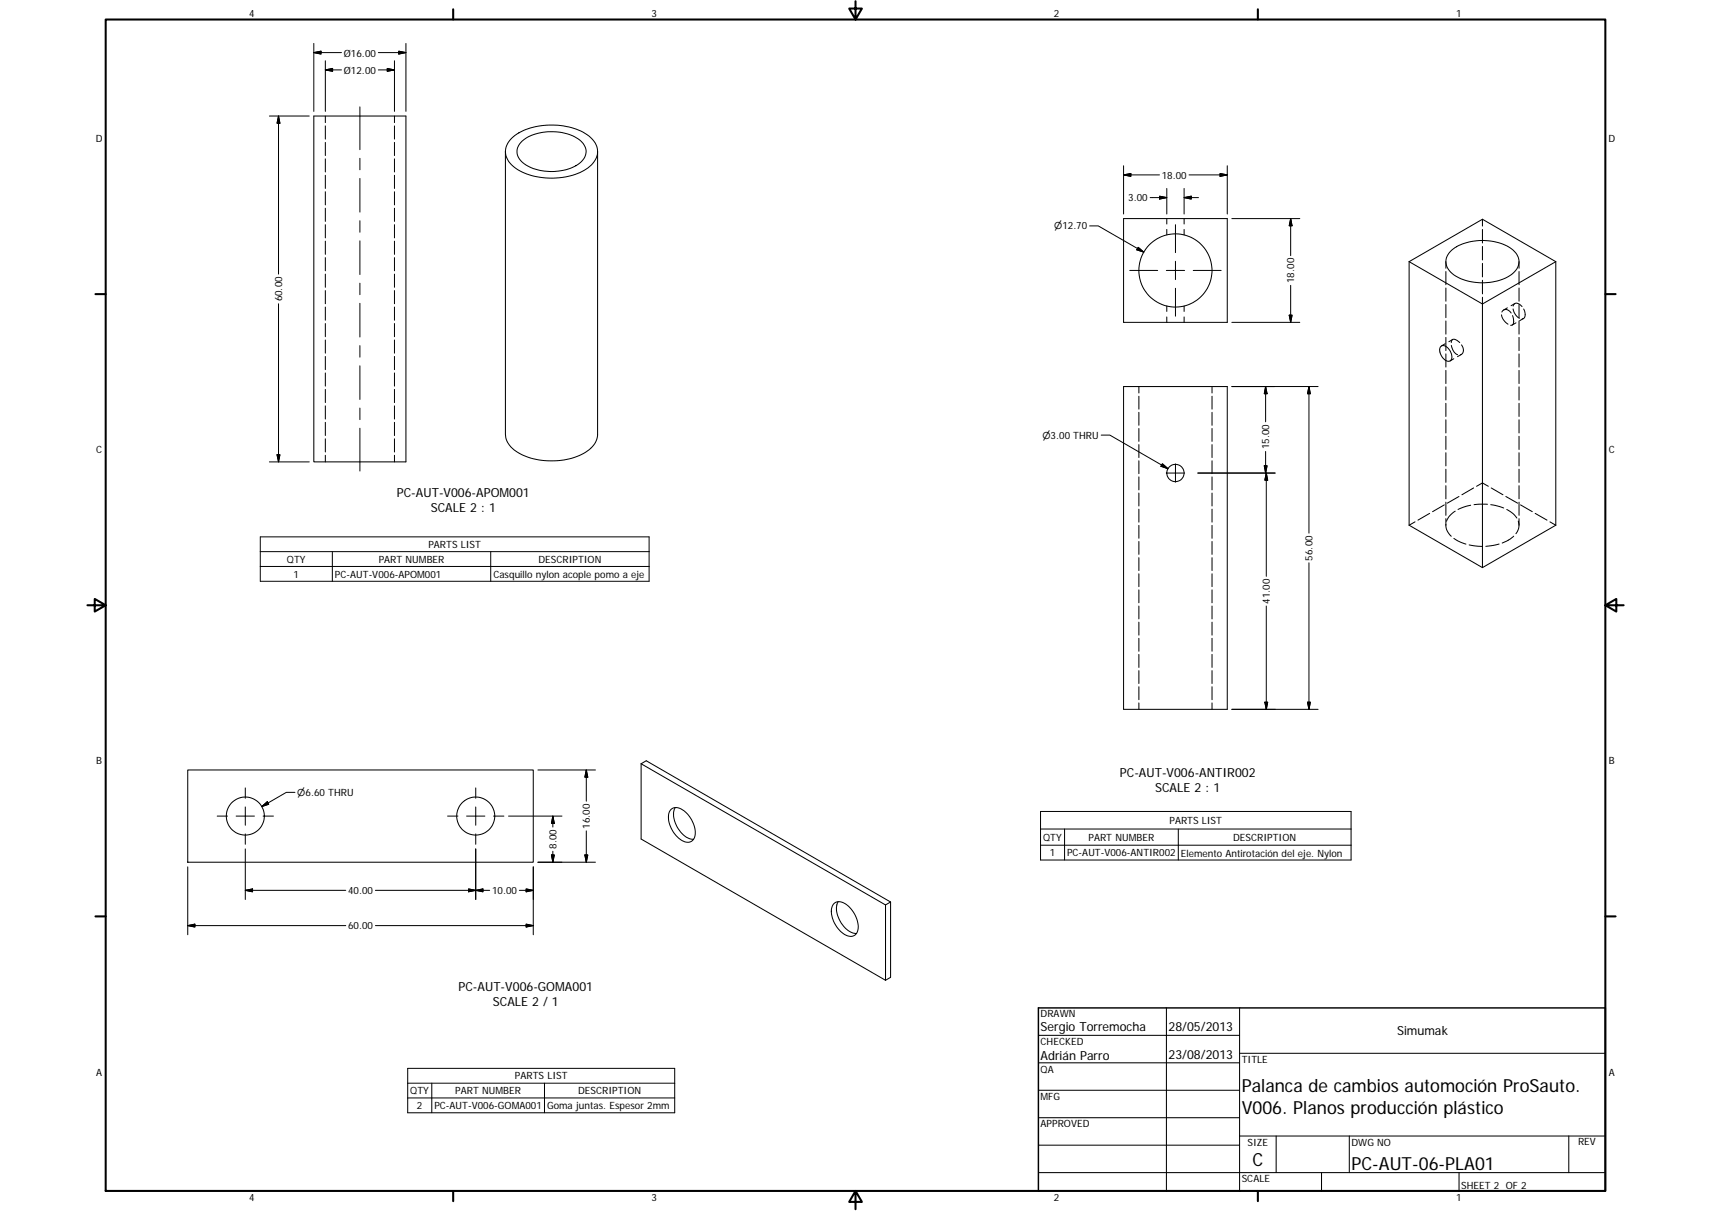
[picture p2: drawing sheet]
<svg xmlns="http://www.w3.org/2000/svg" width="594mm" height="420mm" viewBox="0 0 594 420" stroke-linecap="round" stroke-linejoin="round" font-family="sans-serif">
<g fill="none" stroke="#000" stroke-width=".36">
<path d="M109 40.3h31.9v120h-31.9zM113 40.3v2.2M113 43.7v4.6M113 49.4v4.6M113 55.1v4.6M137 40.3v2.2M137 43.7v4.6M137 49.4v4.6M137 55.1v4.6M175.5 52.6v98.1a8.8 8.8 0 0 0 6.4 7.4 24.4 24.4 0 0 0 22.6-2.1 6.9 6.9 0 0 0 3-5.3v-98.1M177.8 47.9a22.9 22.9 0 0 1 19.7-3.9 12.9 12.9 0 0 1 9.7 6.8 6.8 6.8 0 0 1-3.7 7.9 24.3 24.3 0 0 1-24.9-.7 6.2 6.2 0 0 1-.8-10.1zM181.2 49a17.7 17.7 0 0 1 17-2.1 7 7 0 0 1 5.3 5.8 7.1 7.1 0 0 1-5.5 5.7 17.7 17.7 0 0 1-16.9-2.4 4.6 4.6 0 0 1 .1-7z"/>
<path d="M113 60.8v4.6M113 66.5v4.6M113 72.2v4.6M113 78v4.5M137 60.8v4.6M137 66.5v4.6M137 72.2v4.6M137 78v4.5M390.1 75.8h36v36h-36zM405.1 75.8v1.9M405.1 79.6v1.9M411.1 75.8v1.9"/>
<path d="M411.1 79.6v1.9M514.7 76.1l-25.4 14.7M514.7 76.1l25.5 14.7M514.7 76.1v2.3M514.7 79.6v4.7M113 83.7v4.5M113 89.4v4.6M113 95.1v4.6M137 83.7v4.5M137 89.4v4.6M137 95.1v4.6M489.3 90.8v91.4"/>
<path d="M502 90.8v2.3M502 94.2v4.6M502 99.9v4.6M503.6 87.2a17.8 17.8 0 0 1 15.9-3.2 9.8 9.8 0 0 1 7.8 5.7 5.9 5.9 0 0 1-3.9 6.4 19.1 19.1 0 0 1-19.2-1.2 4.9 4.9 0 0 1-.6-7.7zM514.7 85.5v4.7M514.7 91.4v4.7M514.7 97.2v4.8M527.4 90.8v2.3M527.4 94.2v4.6M527.4 99.9v4.6M540.2 90.8l-25.5 14.7-25.4-14.7M540.2 90.8v91.4"/>
<path d="M113 100.8v4.6M113 106.5v4.6M113 112.2v4.6M113 118v4.5M137 100.8v4.6M137 106.5v4.6M137 112.2v4.6M137 118v4.5M405.1 106.2v1.9M405.1 110v1.8M411.1 106.2v1.9M411.1 110v1.8"/>
<path d="M501.8 119.3l-1.3 .7M502 105.6v4.6M502 111.4v4.5M502 117.1v4.5M503.9 118.9a1.12 1.12 0 0 1 .7-1.2 1.12 1.12 0 0 1 1.3 .4l.9 .8M503.9 119.8a4.2 4.2 0 0 0 2.2 3.3M504.4 117.8l-1.3 .8M507.5 119.7a2.17 2.17 0 0 1-.4 3.4M514.7 103.1v93.8M521.3 109.2l.6 1.6 1.7 1.7M521.5 108.3a1.78 1.78 0 0 1 1.7-.9 1.78 1.78 0 0 1 1.5 1.2M523.4 106.8l-1.3 .8"/>
<path d="M525.2 109.5a2.55 2.55 0 0 1-.4 3.4h-.3M525.4 107.2l.1 .4a4.8 4.8 0 0 0 2.1 2.8M525.4 106.2a1.44 1.44 0 0 1 1.3-1.1 1.44 1.44 0 0 1 1.4 .9l.4 .4M526 105.3l-1.3 .8M526.4 112l-1.3 .8M527.4 105.6v4.6M527.4 111.4v4.5M527.4 117.1v4.5M528.9 110.5l-1.2 .8M529 107.2l.1 .1a2.12 2.12 0 0 1-.6 3.3M113 123.7v4.5M113 129.4v4.6"/>
<path d="M113 135.1v4.6M137 123.7v4.5M137 129.4v4.6M137 135.1v4.6M390.1 134.1h36v112h-36zM395.4 134.1v2.3M395.4 137.5v4.4M420.8 134.1v2.3M420.8 137.5v4.4M500.2 120.3a2.08 2.08 0 0 1 3.1 1.1 2.65 2.65 0 0 1 0 3.9 3.7 3.7 0 0 1-3.1-5zM502 122.8v4.6M502 128.5v4.6"/>
<path d="M502 134.2v4.6M502 139.9v4.6M504.8 124.5l-1.3 .7M507.4 123l-1.3 .7M527.4 122.8v4.6M527.4 128.5v4.6M527.4 134.2v4.6M527.4 139.9v4.6M113 140.8v4.6M113 146.5v4.6M113 152.3v4.5M113 158v2.3"/>
<path d="M137 140.8v4.6M137 146.5v4.6M137 152.3v4.5M137 158v2.3M395.4 143.1v4.5M395.4 148.7v4.4M395.4 154.3v4.4M395.4 159.9v4.4M420.8 143.1v4.5M420.8 148.7v4.4M420.8 154.3v4.4M420.8 159.9v4.4"/>
<path d="M502 145.6v4.6M502 151.4v4.5M502 157.1v4.5M527.4 145.6v4.6M527.4 151.4v4.5M527.4 157.1v4.5M395.4 165.5v4.5M395.4 171.1v4.5M395.4 176.7v4.5M420.8 165.5v4.5M420.8 171.1v4.5M420.8 176.7v4.5"/>
<path d="M496.4 178.1l-4.1 2.4M501.5 175.2l-4.1 2.3M502 162.8v4.6M502 168.5v4.6M502 174.2v4.6M502 179.9v2.3M505.3 177.4a6.9 6.9 0 0 0-3 3.4M506.6 172.3l-4.1 2.3M510.6 175.3l-4.4 1.5M511.7 169.3l-4.1 2.4M512.7 168.7l2-1.1 2.1 1.1M516.5 175l-4.7 .1"/>
<path d="M517.6 175.1l4.5 1.2M517.8 169.3l4 2.4M522.9 172.3l4 2.3M523.2 176.8a8.4 8.4 0 0 1 3.5 2.9M527.4 162.8v4.6M527.4 168.5v4.6M527.4 174.2v4.6M527.4 179.9v2.3M528 175.2l4 2.3M533 178.1l4.1 2.4M395.4 182.3v4.5M395.4 187.9v4.4"/>
<path d="M395.4 193.5v4.5M395.4 199.1v4.4M420.8 182.3v4.5M420.8 187.9v4.4M420.8 193.5v4.5M420.8 199.1v4.4M489.3 182.2l25.4 14.7M491.3 181.1l-2 1.1M502 181.9a5 5 0 0 0 1.9 4.2M504.8 186.8l2.1 1.2 2.1 .8M510.1 189.1l4.6 .5M520.5 188.8l-4.6 .7"/>
<path d="M525.6 186l-1.3 1-2.7 1.4M527.2 180.8a4.5 4.5 0 0 1-.9 4.4M538.2 181.1l2 1.1M540.2 182.2l-25.5 14.7M395.4 204.7v4.4M395.4 210.3v4.4M395.4 215.9v4.5M420.8 204.7v4.4M420.8 210.3v4.4M420.8 215.9v4.5M395.4 221.5v4.5M395.4 227.1v4.5"/>
<path d="M395.4 232.7v4.5M395.4 238.3v4.5M420.8 221.5v4.5M420.8 227.1v4.5M420.8 232.7v4.5M420.8 238.3v4.5M395.4 243.9v2.2M420.8 243.9v2.2M65.2 267.1h120v32h-120zM222.6 265v26.1l84.9 49M222.6 265l1.8-1.1 84.8 49M222.6 265l84.9 49"/>
<path d="M233.1 280.8a3.6 3.6 0 0 1 4.7 .8 9.2 9.2 0 0 1 3.3 9.1 2.82 2.82 0 0 1-4.6 .8 9.5 9.5 0 0 1-4.1-9.8zM234.4 280.2a8.4 8.4 0 0 0 2.2 8.8 5.8 5.8 0 0 0 4.2 2.2M289.4 313.7a3.2 3.2 0 0 1 4.6 .2 9.4 9.4 0 0 1 3.6 9.5 2.82 2.82 0 0 1-4.5 .7 9.4 9.4 0 0 1-4.1-9.7zM291 312.8a8.4 8.4 0 0 0 2.6 9.3 5.6 5.6 0 0 0 3.8 1.8M307.5 314v26.1M309.2 312.9v26.2l-1.7 1M309.2 312.9l-1.7 1.1M360.5 359.2h69.9M405 349.7v63.5M430.4 349.7v63.5M360.5 368.7h69.9M360.5 378.3h69.9"/>
<path d="M430.4 365.4h127M360.5 387.8h69.9M360.5 397.3h69.9M430.4 394.1h127M443.1 394.1v12.7M468.5 394.1v12.7M544.7 394.1v12.7M360.5 406.8h196.9M458.8 406.8v6.4M506.6 406.8v6.4"/>
<circle cx="408.1" cy="93.8" r="12.7"/>
<circle cx="408.1" cy="164.1" r="3"/>
<circle cx="85.2" cy="283.1" r="6.6"/>
<circle cx="165.2" cy="283.1" r="6.6"/>
</g>
<g fill="none" stroke="#000" stroke-width=".71">
<path d="M36.7 6.8h520.7v406.4h-520.7zM157.3 3.2v3.6M297 .4v6.4l-2.2-3.8h4.5l-2.3 3.8M436.7 3.2v3.6M33.1 102h3.6M557.4 102h3.6M30.3 210h6.4l-3.8-2.2v4.4l3.8-2.2M557.4 210l3.8 2.2v-4.4l-3.8 2.2h6.3M33.1 317.9h3.6M557.4 317.9h3.6M157.3 413.2v3.6M297 413.2l2.3 3.8h-4.5l2.2-3.8v6.3"/>
<path d="M436.7 413.2v3.6"/>
</g>
<path d="M360.5 349.7h196.9v63.5h-196.9z" fill="none" stroke="#000" stroke-width=".51"/>
<g fill="none" stroke="#000" stroke-width=".35">
<path d="M109 15.1v23.6M109 18.2l2.5-.4v1zM109 18.2h9.6M131.4 18.2h9.5M138.5 17.8l2.4 .4-2.4 .6zM140.9 15.1v23.6M113 21.1v17.6M113 24.3l2.5-.6v1zM113 24.3h5.6M125 37.1v14.8M131.4 24.3h5.6M134.5 23.7l2.5 .6-2.5 .4z"/>
<path d="M137 21.1v17.6M93.5 40.3h13.9M96.7 40.3v54.8M96.7 40.3l.5 2.5h-1zM125 54.9v4M390.1 57.5v16.8M426.1 57.5v16.8M125 61.9v11.7M125 76.6v4M378.3 78.4h3l15.8 9.1M390.1 60.7l2.5-.5v1zM390.1 60.7h12.5"/>
<path d="M402.6 68.1l2.5 .5-2.5 .5zM405.1 65.4v8.9M405.1 68.6h-5.8M408.1 78v9.7M411.1 65.4v8.9M411.1 68.6l2.5-.5v1zM411.1 68.6h5M412.8 60.7h13.3M423.6 60.2l2.5 .5-2.5 .5zM427.7 75.8h23.6M448.1 75.8v12.9M448.1 75.8l.5 2.5h-1z"/>
<path d="M125 83.6v11.6M125 98.3v3.9M392.3 93.8h9.6M395.2 85.8l1.9 1.7-2.4-.8zM405 93.8h6.3M408.1 90.7v6.3M414.3 93.8h9.7M448.1 99v12.8M96.7 105.4v54.9M125 105.2v11.7M125 119.9v4M408.1 100v9.7"/>
<path d="M427.7 111.8h23.6M447.6 109.3h1l-.5 2.5zM125 126.9v11.7M427.7 134.1h30M439.4 134.1v12.2M439.4 134.1l.5 2.5h-.9zM454.5 134.1v50.9M454.5 134.1l.5 2.5h-1zM96.2 157.8h1l-.5 2.5zM125 141.6v4M125 148.6v14.8M382.3 151h3.1l20.1 11.6"/>
<path d="M439.4 156.6v7.5M93.5 160.3h13.9M403.6 160.9l1.9 1.7-2.4-.8zM405 164.1h6.3M408.1 161v6.3M415.9 164.1h26.9M439 161.6h.9l-.5 2.5zM439.7 164.1v35.9M439.7 164.1l.5 2.5h-1zM90.4 186.3h135v15.4h-135zM90.4 191.4h135M90.4 196.5h135"/>
<path d="M115.4 191.4v10.3M170.4 191.4v10.3M454.5 195.3v50.8M439.7 210.2v35.9M427.7 246.1h30M439.2 243.6h1l-.5 2.5zM454 243.6h1l-.5 2.5zM85.2 273.4v3.6M85.2 280v6.3M90.9 279.8l1.9-1.6 .5 .8zM102.4 274.9h-3l-8.5 4.9M165.2 273.4v3.6"/>
<path d="M165.2 280v6.3M186.8 267.1h19.9M203.6 267.1v10.9M203.6 267.1l.5 2.5h-1zM75.4 283.1h3.6M82 283.1h6.3M85.2 289.3v3.6M85.2 294.5v17.6M91.3 283.1h3.6M155.4 283.1h3.6M162 283.1h6.4M165.2 289.3v3.6"/>
<path d="M165.2 294.5v17.6M171.4 283.1h3.6M176.6 283.1h18.5M186.8 299.1h19.9M191.5 296.6h1l-.5 2.5zM192 283.1v3.9M192 283.1l.5 2.5h-1zM192 295.3v3.8M203.1 296.6h1l-.5 2.5zM203.6 288.3v10.8M361.3 281.5h107.8v16.9h-107.8zM361.3 287.6h107.8"/>
<path d="M361.3 293.2h107.8M369.6 287.6v10.8M409.1 287.6v10.8M65.2 300.8v23.5M85.2 308.9l2.5-.5v1zM85.2 308.9h34.9M130.3 308.9h39.7M162.7 308.4l2.5 .5-2.5 .5zM165.2 308.9l2.5-.5v1zM180.3 308.9h4.9M182.7 308.4l2.5 .5-2.5 .5zM185.2 300.8v23.5"/>
<path d="M65.2 321.1l2.5-.5v1zM65.2 321.1h54.9M130.3 321.1h54.9M182.7 320.6l2.5 .5-2.5 .5zM141.6 370.7h92.7v15.4h-92.7zM141.6 375.8h92.7M149.9 375.8v10.3M189.1 375.8v10.3M141.6 380.9h92.7"/>
</g>
<g fill="#000" stroke="#000" stroke-width=".35">
<path d="M109 18.2l2.5-.4v1zM138.5 17.8l2.4 .4-2.4 .6zM113 24.3l2.5-.6v1zM134.5 23.7l2.5 .6-2.5 .4zM96.7 40.3l.5 2.5h-1zM390.1 60.7l2.5-.5v1zM402.6 68.1l2.5 .5-2.5 .5zM411.1 68.6l2.5-.5v1zM423.6 60.2l2.5 .5-2.5 .5zM448.1 75.8l.5 2.5h-1zM395.2 85.8l1.9 1.7-2.4-.8zM447.6 109.3h1l-.5 2.5z"/>
<path d="M439.4 134.1l.5 2.5h-.9zM454.5 134.1l.5 2.5h-1zM96.2 157.8h1l-.5 2.5zM403.6 160.9l1.9 1.7-2.4-.8zM439 161.6h.9l-.5 2.5zM439.7 164.1l.5 2.5h-1zM439.2 243.6h1l-.5 2.5zM454 243.6h1l-.5 2.5zM90.9 279.8l1.9-1.6 .5 .8zM203.6 267.1l.5 2.5h-1zM191.5 296.6h1l-.5 2.5zM192 283.1l.5 2.5h-1z"/>
<path d="M203.1 296.6h1l-.5 2.5zM85.2 308.9l2.5-.5v1zM162.7 308.4l2.5 .5-2.5 .5zM165.2 308.9l2.5-.5v1zM182.7 308.4l2.5 .5-2.5 .5zM65.2 321.1l2.5-.5v1zM182.7 320.6l2.5 .5-2.5 .5z"/>
</g>
<g font-size="6.3">
<text x="431.1" y="379">Palanca de cambios automoción ProSauto.</text>
<text x="431.1" y="386.6">V006. Planos producción plástico</text>
<text x="434.8" y="404.7">C</text>
<text x="469.2" y="406">PC-AUT-06-PLA01</text>
</g>
<g font-size="4.4">
<text x="137.8" y="172.4">PC-AUT-V006-APOM001</text>
<text x="149.6" y="177.6">SCALE 2 : 1</text>
<text x="388.8" y="269.5">PC-AUT-V006-ANTIR002</text>
<text x="401" y="274.7">SCALE 2 : 1</text>
<text x="159.2" y="343.8">PC-AUT-V006-GOMA001</text>
<text x="171.1" y="349.1">SCALE 2 / 1</text>
<text x="361.3" y="357.5">Sergio Torremocha</text>
<text x="405.8" y="357.8">28/05/2013</text>
<text x="485.1" y="359.2">Simumak</text>
<text x="361.3" y="367.9">Adrián Parro</text>
<text x="405.8" y="367.3">23/08/2013</text>
</g>
<g font-size="3.5">
<text x="86.6" y="5.8">4</text>
<text x="226.3" y="5.8">3</text>
<text x="365.9" y="5.8">2</text>
<text x="505.6" y="5.8">1</text>
<text x="119.4" y="19.6">Ø16.00</text>
<text x="119.4" y="25.6">Ø12.00</text>
<text x="33.2" y="49.4">D</text>
<text x="558.5" y="49.4">D</text>
<text x="403.3" y="62">18.00</text>
<text x="391.7" y="69.8">3.00</text>
<text x="449.4" y="98.2" transform="rotate(-90 449.4 98.2)">18.00</text>
<text x="98" y="104.6" transform="rotate(-90 98 104.6)">60.00</text>
<text x="440.7" y="155.8" transform="rotate(-90 440.7 155.8)">15.00</text>
<text x="33.4" y="157.3">C</text>
<text x="558.6" y="157.3">C</text>
<text x="148.8" y="190.2">PARTS LIST</text>
<text x="99.6" y="195.3">QTY</text>
<text x="131.5" y="195.3">PART NUMBER</text>
<text x="186.9" y="195.3">DESCRIPTION</text>
<text x="455.7" y="194.5" transform="rotate(-90 455.7 194.5)">56.00</text>
<text x="102" y="200.4">1</text>
<text x="116.3" y="200.4">PC-AUT-V006-APOM001</text>
<text x="171.3" y="200.4">Casquillo nylon acople pomo a eje</text>
<text x="440.9" y="209.5" transform="rotate(-90 440.9 209.5)">41.00</text>
<text x="33.4" y="265.2">B</text>
<text x="558.6" y="265.2">B</text>
<text x="204.8" y="287.5" transform="rotate(-90 204.8 287.5)">16.00</text>
<text x="406.1" y="285.9">PARTS LIST</text>
<text x="362.2" y="291.7">QTY</text>
<text x="377.9" y="291.7">PART NUMBER</text>
<text x="428.1" y="291.7">DESCRIPTION</text>
<text x="193.2" y="294.5" transform="rotate(-90 193.2 294.5)">8.00</text>
<text x="364.5" y="297.1">1</text>
<text x="370.5" y="297.1">PC-AUT-V006-ANTIR002</text>
<text x="410" y="297.2">Elemento Antirotación del eje. Nylon</text>
<text x="120.9" y="310.2">40.00</text>
<text x="170.9" y="310.2">10.00</text>
<text x="120.9" y="322.4">60.00</text>
<text x="361.3" y="353">DRAWN</text>
<text x="361.3" y="362.5">CHECKED</text>
<text x="431.1" y="368.7">TITLE</text>
<text x="33.4" y="373.2">A</text>
<text x="178.8" y="374.5">PARTS LIST</text>
<text x="361.3" y="372.1">QA</text>
<text x="558.6" y="373.2">A</text>
<text x="142.5" y="379.6">QTY</text>
<text x="158.1" y="379.6">PART NUMBER</text>
<text x="200.7" y="379.6">DESCRIPTION</text>
<text x="361.3" y="381.6">MFG</text>
<text x="144.8" y="384.8">2</text>
<text x="150.8" y="384.8">PC-AUT-V006-GOMA001</text>
<text x="189.9" y="384.8">Goma juntas. Espesor 2mm</text>
<text x="361.3" y="391.2">APPROVED</text>
<text x="433.2" y="397.5">SIZE</text>
<text x="469.2" y="397.5">DWG NO</text>
<text x="547.9" y="397.4">REV</text>
<text x="431.1" y="410.2">SCALE</text>
<text x="507.3" y="412.4">SHEET 2 OF 2</text>
<text x="86.6" y="416.7">4</text>
<text x="226.3" y="416.7">3</text>
<text x="365.9" y="416.7">2</text>
<text x="505.6" y="416.7">1</text>
</g>
<g font-size="3.3">
<text x="366" y="79.6">⌀12.70</text>
<text x="361.9" y="152.2">⌀3.00 THRU</text>
<text x="103.2" y="276.2">⌀6.60 THRU</text>
</g>
</svg>
